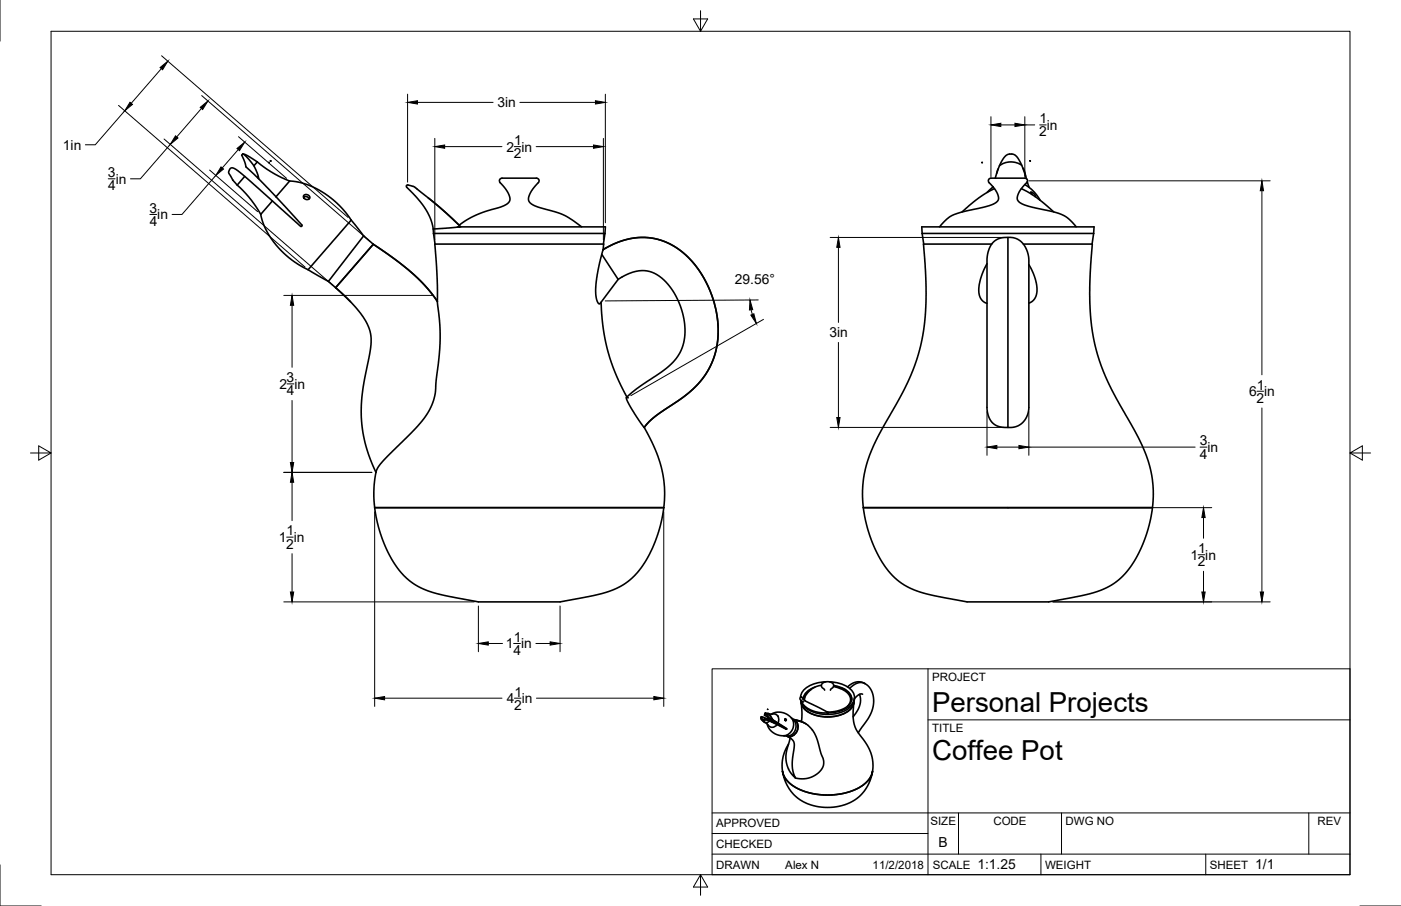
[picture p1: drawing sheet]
<svg xmlns="http://www.w3.org/2000/svg" width="432mm" height="279mm" viewBox="0 0 432 279" stroke-linecap="round" stroke-linejoin="round" font-family="sans-serif">
<!-- layer: Visible -->
<g fill="none" stroke="#000" stroke-width=".5">
<path d="M73.1 57.1l-1.4-1.6-1.2-2.1 .2-1 .6-.6 1 .2 2 1.5 18.3 16.2 .4 .1 .1-.4-8-8.7M73.1 57.1a34.7 34.7 0 0 1 7.3 9M74.8 47.5l1.2 .4 3.3 2M74.8 47.5l1.3 1 2.2 2.6 .9 2.2 .5 1.9-2.5-2.5a4.7 4.7 0 0 1-2-3.3l-.7-1.5zM75.4 54.4l-2.3 2.7M79.3 49.9a35.6 35.6 0 0 0 10 5.9M79.3 49.9l-1 1.2M79.7 55.2l5.4 5.5M83.3 49.6l.2 .1zM89.3 55.8l2.8 .4 2.6 .7 2.6 1.2 2.6 1.5 2.8 2.1 2 1.8 3.5 4.4M89.3 55.8l-4.2 4.9M154.1 56.3l1.8 2 1.1 2 .2 1.3-.5 .9-2.3 1.3-4.9 1.5-2.8 1.1-2.7 1.3-2.5 1.7-5.3-4.9-4.2-3.5"/>
<path d="M154.2 56.3a.94 .94 0 0 1 0-1 .94 .94 0 0 1 1-.4h9.9a.87 .87 0 0 1 .9 .5 .87 .87 0 0 1-.1 .9l-1.8 2.1-1 1.9-.2 1.2 .5 1.1 2.3 1.2 6.2 1.8 2 .8 2.5 1.5 2.9 2.1M302.7 50.2h.1M304.9 56.3l1.6 1.9 .9 1.5 .4 1.6-.6 .9-2.5 1.3-8.3 1.9-2.4 .8-2.3 1.5-2.1 2.3M306 57.6l-.1 .2M306.1 57.7l-1.8 1.6M306.5 58.2l-4.8 2.8-5.2 4.4M306.8 54.9l1.2-3.8 1.2-2.1 1.3-1.3 1.4-.2 1 .3 1 1.3 1 1.8 1.5 4.2M307.7 52l-.5 1.5M314.8 58.2l4.5 2.6 5.5 4.5M314.9 51a5.8 5.8 0 0 0-6.9 .1M315.2 51.8l.5 .8 .4 1.8M315.8 56.9l2.8 2.1 2 2.8"/>
<path d="M315.9 54.9h-10.3a.86 .86 0 0 0-.8 .5 .86 .86 0 0 0 .1 .9M315.9 54.9a.93 .93 0 0 1 .8 .9 .93 .93 0 0 1-.7 1l-1.5 1.8-.8 1.6-.1 1.3 .6 .9 3 1.3 7.7 1.7 2.2 .7 2 1.1 2.6 2.8M316.6 56.1h.1M316.6 56.1l.6 1.7M317.5 49.6h.1M80.4 66.1l.6 2.4 .9 2.2 1.6 2.8 1.6 2.1 2.4 2.5 2.3 2 2.2 1.5 3 1.6M83.9 62l-3.5 4.1M93.6 60.8a1.18 1.18 0 0 1 1.7 .5M93.7 60.2l.5-.2 .7 .1 .5 .5v.6l-.5 .3-.8-.1-.5-.5zM108.2 67.9l3.9 4.8M108.2 67.9l-13.2 15.3M112.1 72.7l-10.9 14.1"/>
<path d="M112.1 72.7l3 2.6M115.1 75.3l-11.7 13.4M115.1 75.3l7.4 5.3 4.9 3.9 4.4 4.5 3 3.9-3.4-4.3-3.8-3.8-4.7-3.9-7.2-5.1a.62 .62 0 0 0-.6-.4 .62 .62 0 0 0-.6 .5l-11.1 12.8M133.5 70.6l.1 1.4M133.6 72h52.9M133.6 72l.5 3.3M141 70h.7M141.7 70h44.9l-.1 2M141.7 70l-8.2 .6M142 70l-4.3-4.1-4.7-4.1-5.2-4.1-1.3-.4a.75 .75 0 0 0-1.2 .3l3.4 3.6 2.5 3.3 1.5 3.1 .8 3M185.5 78.4l5 7.8M185.9 77l-1.5 6.1-.8 6 .3 3.4 .5 1 .3 .2 .3-.1"/>
<path d="M185.9 77l.2-1.7h-52.1l.8 11v7l.7 5.6 .2 5.5-.3 5.1-1.5 12.8-1.4 3.9-2.4 3.7-3.3 3.5-8.4 8.4-2.1 2.7-.6 2.1-.4 3.7 .2 6.3M186.5 72l-.5 3.3M186.6 76.6l2.9-1.5 2.7-1 2.8-.6 2.5-.3 2.7 .1 2.5 .5 2.5 .9 2.3 1.1 2.1 1.4 2.5 2.1 3.6 4.4 1.7 2.8 1.4 3 1.8 5.8 .7 5.4-.2 5-1.1 4.6-1.9 4.2-2.1 3-3 3.1-2.8 2.2-8.1 5.5-1.9 1.6-1.6 1.9M186.6 76.6l-.7 .4M186.6 76.6l2.9-1.5 2.7-1 4.5-.8h3.1l2.5 .4 2.6 .8 2.3 1.1 2.4 1.6 1.9 1.6 2 2.1 2 2.6 1.9 3 1.4 3 1.8 5.8 .7 5.4-.3 5.7-1.2 4.5-2.1 4.2-2.2 2.9-2.5 2.6-3.2 2.4-7.4 5-2.3 2-1.5 1.8M284.2 72h52.9M284.2 72l-.1-2h53.1l-.1 2M284.2 72l.5 3.3M305.7 75.3h-21.1l.7 10.3 .1 7-.4 6.8-1.1 6.4-1.6 5.7-2.5 6.4-2.8 5.4-6.6 11.6-2.4 5.7-1.2 3.7-.7 3.7-.3 4.3 .3 4.3M306.2 74.6l1.4-.9 1.5-.4 2.5-.1 1.7 .4 1.5 1 1 1.3 .8 1.6 .5 1.9v47.1l-.5 1.7-1.1 1.8-1.5 1.2-1.9 .6h-3.2l-2.3-.8-.8-.7-.7-1.1-.9-2.8v-46.5l.7-3.3zM310.6 73.2v58.6M315.4 75.3h21.3l-.7 10.3-.1 7 .4 6.8 1 6.4 1.6 5.7 2.6 6.4 2.8 5.4 6.5 11.6 2.5 5.7 1.2 3.7 .7 3.7 .3 4.3-.3 4.3"/>
<path d="M318.1 60l-.4-.8 1 .6 .5 .7-.2 .1M337.1 72l-.5 3.3M95 83.2l6.2 3.6M101.2 86.8l2.2 1.9M103.4 88.7l4.6 4.3M103.4 88.7l4.3 4 3.4 3.9 1.9 2.9 1.1 2.9 .3 1.8-.1 2.1-2.4 13.3-.5 3.9-.1 4.5 .4 4.6 .9 4.1 1.5 4.9 1.8 4.1M185.3 93.2l.7 8.4 1.5 7.3 2.4 6.8 3.3 6.7M190.5 86.2l3.3-1.8 3.1-.9 2.7 .1 2.8 1 2.7 2.2 2.5 3.2 2.1 4.4 1.1 3.9 .3 3.3-.3 3.5-.9 2.9-1.3 2.2-1.3 1.7-1.9 1.7-9.1 6.3-3.3 2.7 .3 1 1.5 2.8 3.8 5.4M190.5 86.2l-5.5 7.4M304.2 81.4l-1.8 4.2-.7 3.8 .1 1.5 .5 1.2 .8 .9 1.1 .6M317.1 81.6l1.7 3.7 .8 3.7-.1 1.6-.4 1.2-.9 1.1-1.1 .6M198.6 131.8l3.4 7 1.8 5.4 1 6.1-.2 6.3"/>
<path d="M115.5 156.6l1.2 6 2.3 6.6 3.2 5.5 3.1 3.6 3.3 2.4 4 1.8 5.1 1.3 9.7 1.8h25.2l13-2.6 3.2-1 2.1-1 2.7-1.7 2.1-1.9 1.8-2.2 2-3 1.7-3.3 1.6-4.3 1-3.6 .8-4.4M115.5 156.6h89.1M266.1 156.6l1.3 6.4 2.1 5.9 2.9 5.3 1.5 2 2 2.1 3.5 2.5 3.9 1.7 4.8 1.2 10 1.9h25.1l12.4-2.4 3-.9 2.7-1.2 2.2-1.3 2.6-2.2 2.2-2.6 1.8-2.8 1.7-3.3 1.6-4.3 1-3.6 .8-4.4M266.1 156.6h89.1M235.9 219.9l-.2 .3M235.9 219.9l.1 .2M235.9 219.9h.3a1.3 1.3 0 0 1 1.4 1.1M236.6 218.8h.1M246.8 214.9h.1M246.8 216.1l.2 .8M246.9 216l1.1 1.8 2 1.2 2.6 .7 2.6 .1M246.9 216.7l.3 3.1-.2 2.7"/>
<path d="M246.9 215l-.3 .2v.4l1 .9M246.9 215h.1M246.9 216.5a6 6 0 0 0 5.6 4.4 10.4 10.4 0 0 0 10.2-2.9l.5-1.5M247 215l1.2 1.1M247.6 215.5h.1M248.1 216.1l7.1 3.7M250 212.6l-1.5 1.2-.9 1.7M251.2 211.9a4.6 4.6 0 0 0-3.6 3.6M253.2 211.3l-1.9 .5-1.2 .7a5 5 0 0 0-2.1 3.5M254.2 212.8l-.9-.9-.1-.7a2.16 2.16 0 0 1 3.8 .2l-1.1 1.5M254.5 210.3a8.9 8.9 0 0 0-7.3 3.2l-.4 1.4M255.6 210.3a8.7 8.7 0 0 1 7.4 3.4 3.8 3.8 0 0 1-2.5 5l-2.9 .9-2.4 .2"/>
<path d="M256.9 211.7l.8 .2a8.3 8.3 0 0 1 4.1 2.6 2.63 2.63 0 0 1-.6 3.4M256.9 211.6a6 6 0 0 1 5.6 3.7v.7M257 211.4a6.3 6.3 0 0 1 5.5 3.7v.9l-.4 .8-1.7 1.6-2.5 .9-3 .3M261.9 212.3l1.7-1.4 1.5-.4 1.3 .2 1.4 1.1a8.8 8.8 0 0 1-.9 10.7l-2.4 3.5M263.2 216.7l-.3 4.1 .4 2.5 .8 2.1 2.7 3.7 1.2 2.2 .9 2.9 .1 2.7a7.9 7.9 0 0 1-5.8 6.8l-3.4 1-3.5 .5-3.5-.1-3.4-.6-3.3-1.2-2.4-1.5-1.8-2-.7-2M263.3 216.1a5.4 5.4 0 0 1-4.7 4.5 11.8 11.8 0 0 1-10.5-1.8l-.9-1.2-.2-.7M263.3 215.3a5.1 5.1 0 0 1-4.5 4.5 12 12 0 0 1-10.8-1.8l-1-1.3-.2-.8M264.9 214.1l.3 1.7-.1 1.4-.7 1.7-1.5 2.2M265.9 214.1l-.7-.1-.6 .3-1.3 1.2M266.6 210.8a4.3 4.3 0 0 0-5.4 1M234.5 221.2l.2 .7M235.7 222.8l.7 .5a1.77 1.77 0 0 0 3.1 .1"/>
<path d="M235.9 220.2h.4l1.1 .6 .8 1.2a2.99 2.99 0 0 1-1.9-1.5l-.5-.4-.2 .5 1.2 .6M236.3 220.9l3.1 2.1M236.6 221.7h.1M236.8 221.3h.1M236.9 220.1l1.2 .1M237.2 222.3a1.23 1.23 0 0 1-2 .1M237.3 221.5l2.1 1.5M237.5 222.1l-2.6-1h-.4l.2 .8 .7 .6 .4-.4h.8l5.8 2.8-1.9-1.1M237.5 222.1l1.9 1.1M237.6 221.9l-.1 .2M237.7 220.2l1.1-.4a4.8 4.8 0 0 1 5.8 3.3 3.7 3.7 0 0 1-2 3.4 3.7 3.7 0 0 1-3.9-.3 4.4 4.4 0 0 1-2.2-2.9M238 221.9l2.7 1.9-4.3-1.8-1.3-.1-.4-.6h.7l4 1.9v-.2"/>
<path d="M238.1 220.2a1.75 1.75 0 0 1 1.8 .8 1.75 1.75 0 0 1-.1 2M238.2 222l1.6 1M239.8 220.8h.1M239.8 223l2.7 1.7M240.7 223.7l1.8 1-.1 .2M241.2 237.8l.3 1.3 .8 1.3 2.4 2.1 3.5 1.7 4.6 .9h4.5l4.3-.9 3.3-1.4 2.6-2.1a5.5 5.5 0 0 0 1.4-2.9l-.5 2.2a13.4 13.4 0 0 1-14.6 9l-3-.5-2.6-.9a12.6 12.6 0 0 1-7-9.8zM241.9 221.7l.2 .5M242.4 227h.1M242.5 227l1.5 .9 .7 1.1 .1 1.5-.6 5.3 .2 2.2 .8 1.9-1.1-1.1-1-1.4-.8-3.1 .1-2.5 1.1-4.2M243 229.5l-1.1 2.2-.6 1.8-.3 2.4 .2 1.9M243.2 227.4l.5 .3M243.8 221.3l1 .9 .4 .8 .1 1.3-.2 .9-.6 1-.9 .6-2.1 .1"/>
<path d="M244.4 221.8l.3 .1M244.5 221.9l2.2 .5M244.7 221.9l.1 .1M244.7 221.9a2.83 2.83 0 0 1 1 3.5 2.83 2.83 0 0 1-3.2 1.6M244.8 222l2.1 .5 1.6 .8M244.8 222a2.84 2.84 0 0 1 .9 3.4 2.84 2.84 0 0 1-3.2 1.6M245 222.1l2.1 .5 1.4 .7 2.2 2.2 1.1 2.4 2.1 7-.1 1.2-.5 1-.9 1.1-1.3 1-2.7 .9-3.2-.2"/>
<circle cx="82.9" cy="50.1" r=".07"/>
<circle cx="242.1" cy="221.9" r=".27"/>
</g>
<g fill="#000">
<circle cx="193.3" cy="122.7" r=".25"/>
<circle cx="246.8" cy="214.9" r=".25"/>
</g>
<!-- layer: Border -->
<path d="M0 0v12.7M15.7 9.6h400.4v260.1h-400.4zM215.9 3.3v6.3l-2.2-3.8h4.4l-2.2 3.8M9.4 139.7h6.3l-3.8-2.2v4.4l3.8-2.2M416.1 139.7l3.8 2.2v-4.4l-3.8 2.2h6.3M0 266.7v12.7h12.7M215.9 269.7l2.2 3.9h-4.4l2.2-3.9v6.4M419.1 279.4h12.7" fill="none" stroke="#000" stroke-width=".31"/>
<!-- layer: Titleblock -->
<path d="M219.5 206.3h196.6v63.4h-196.6zM286 206.3v63.4M286 222h130.1M219.5 257h66.5M219.5 250.7h196.6M295.4 250.7v12.7M327.2 250.7v12.7M403.4 250.7v12.7M219.5 263.4h196.6M320.8 263.4v6.3M371.6 263.4v6.3" fill="none" stroke="#000" stroke-width=".31"/>
<!-- layer: Dimensions -->
<g fill="none" stroke="#000" stroke-width=".31">
<path d="M49.8 17.2l57.5 49.8M36.5 32.5l57.5 49.9M38.5 34.2l-9.1 10.4h-3.1M49.7 21.2l-9.3 10.7M62.1 33.4l-7.6 8.8M62.2 29.5l51.9 45M125.6 29v27.2M128.7 31.6h23.3M160.2 31.6h23.3M186.6 29v39.7M305.4 36v18.5M308.5 38.5h4.3"/>
<path d="M315.9 36v18.5M315.9 38.5h3M320.4 38.5h2.1M33.4 55.1h2.1M50.6 42.9l51.9 45M52.5 44.5l-9.2 10.6h-3.1M64.6 52.4l14.8 12.9M66.5 54.1l-10.4 12h-3.1M73.4 46.1l-4.9 5.7M73.5 42.2l14.8 12.8M134 42.7v31.3M137 45.2h17.7"/>
<path d="M158.5 45.2h2M165.3 45.2h17.6M186 42.7v31.3M317.1 55.8h74.4M388.9 58.8v56.8M46.2 66.1h2.1M255.9 73.2h53.5M258.4 76.3v23.1M87.5 91.1h46.1M90 94.2v19.1M231.5 95.5l.4 1.5M233.7 92.5l-47.2 .3"/>
<path d="M235.3 98.5l-40.9 23.5M88.5 118.4h2.1M258.4 105.6v23.2M90 123.5v19.1M255.9 131.8h53.5M304.2 126.9v13.5M307.2 137.9h6.8M317.1 126.9v13.5M317.1 137.9h51.3M369.9 137.9h2.1M387.4 120.7h2M388.9 125.8v56.8"/>
<path d="M87.5 145.7h27.1M90 148.7v11.9M115.5 157.8v60.1M204.6 157.8v60.1M267.4 156.6h106.1M370.9 159.6v6.4M88.3 165.6h2.1M90 170.7v11.9M369.3 171.1h2M370.9 176.2v6.4M87.5 185.6h58.7M147.4 186.9v14.1"/>
<path d="M150.5 198.4h4.4M158.3 198.4h2.1M165.2 198.4h4.4M172.6 186.9v14.1M324.5 185.6h67M118.5 215.3h36.2M158.6 215.3h2M165.3 215.3h36.2"/>
</g>
<g fill="#000" stroke="#000" stroke-width=".31">
<path d="M40.1 31.5l.7 .7-2.3 2zM49.3 20.8l2.4-1.9-1.6 2.6zM61.7 33.1l2.4-2-1.6 2.7zM125.6 31.6l3.1-.5v1zM183.5 31.1l3.1 .5-3.1 .5zM305.4 38.5l3.1-.5v1zM312.8 38l3.1 .5-3.1 .5zM54.1 41.9l.8 .7-2.4 1.9zM68.1 51.5l.8 .6-2.4 2zM73 45.8l2.4-2-1.6 2.7zM134 45.2l3-.5v1zM182.9 44.7l3.1 .5-3.1 .5z"/>
<path d="M388.9 55.8l.5 3h-1zM258.4 73.2l.5 3.1h-1zM90 91.1l.5 3.1h-1zM231.2 92.5l.8 3-1 .1zM231.4 97.2l.9-.4 .8 3zM257.9 128.8h1l-.5 3zM304.2 137.9l3-.5v1zM314 137.4l3.1 .5-3.1 .5zM90 145.7l.5 3h-1zM89.5 142.6h1l-.5 3.1zM370.9 156.6l.5 3h-1zM89.5 182.6h1l-.5 3z"/>
<path d="M147.4 198.4l3.1-.5v1zM169.6 197.9l3 .5-3 .5zM370.4 182.6h1l-.5 3zM388.4 182.6h1l-.5 3zM115.5 215.3l3-.5v1zM201.5 214.8l3.1 .5-3.1 .5z"/>
</g>
<g font-size="8.5">
<text x="287.3" y="219.5">Personal Projects</text>
<text x="287.3" y="234.4">Coffee Pot</text>
</g>
<g font-size="4.3">
<text x="153.3" y="33.1">3in</text>
<text x="320.4" y="38">1</text>
<text x="322.7" y="40">in</text>
<text x="19.4" y="46.2">1in</text>
<text x="156.1" y="46.7">2 in</text>
<text x="158.5" y="44.7">1</text>
<text x="320.3" y="42.1">2</text>
<text x="158.4" y="48.8">2</text>
<text x="33.2" y="54.6">3</text>
<text x="33.3" y="58.7">4</text>
<text x="35.7" y="56.7">in</text>
<text x="46.1" y="65.6">3</text>
<text x="46.1" y="69.7">4</text>
<text x="48.5" y="67.6">in</text>
<text x="226.5" y="87.6">29.56°</text>
<text x="255.6" y="104">3in</text>
<text x="86.1" y="119.9">2 in</text>
<text x="88.4" y="117.9">3</text>
<text x="88.4" y="121.9">4</text>
<text x="385" y="122.2">6 in</text>
<text x="387.3" y="124.2">2</text>
<text x="387.4" y="120.1">1</text>
<text x="369.8" y="137.4">3</text>
<text x="369.8" y="141.4">4</text>
<text x="372.2" y="139.4">in</text>
<text x="86" y="167.2">1 in</text>
<text x="88.3" y="165.1">1</text>
<text x="88.2" y="169.2">2</text>
<text x="366.9" y="172.6">1 in</text>
<text x="369.2" y="170.6">1</text>
<text x="369.1" y="174.7">2</text>
<text x="158.3" y="197.9">1</text>
<text x="155.9" y="200">1 in</text>
<text x="158.3" y="202">4</text>
<text x="158.5" y="214.8">1</text>
<text x="156.2" y="216.8">4 in</text>
<text x="158.4" y="218.9">2</text>
<text x="289.3" y="261.2">B</text>
<text x="301.3" y="268.1">1:1.25</text>
<text x="386.9" y="268.1">1/1</text>
</g>
<g font-size="3.5">
<text x="287.3" y="210.1">PROJECT</text>
<text x="287.3" y="225.8">TITLE</text>
<text x="220.7" y="255.2">APPROVED</text>
<text x="286.8" y="254.5">SIZE</text>
<text x="306.2" y="254.5">CODE</text>
<text x="328.4" y="254.5">DWG NO</text>
<text x="406.1" y="254.5">REV</text>
<text x="220.7" y="261.5">CHECKED</text>
<text x="220.7" y="267.9">DRAWN</text>
<text x="242" y="267.9">Alex N</text>
<text x="269" y="267.9">11/2/2018</text>
<text x="287.5" y="267.9">SCALE</text>
<text x="322.1" y="267.9">WEIGHT</text>
<text x="372.9" y="267.9">SHEET</text>
</g>
</svg>
